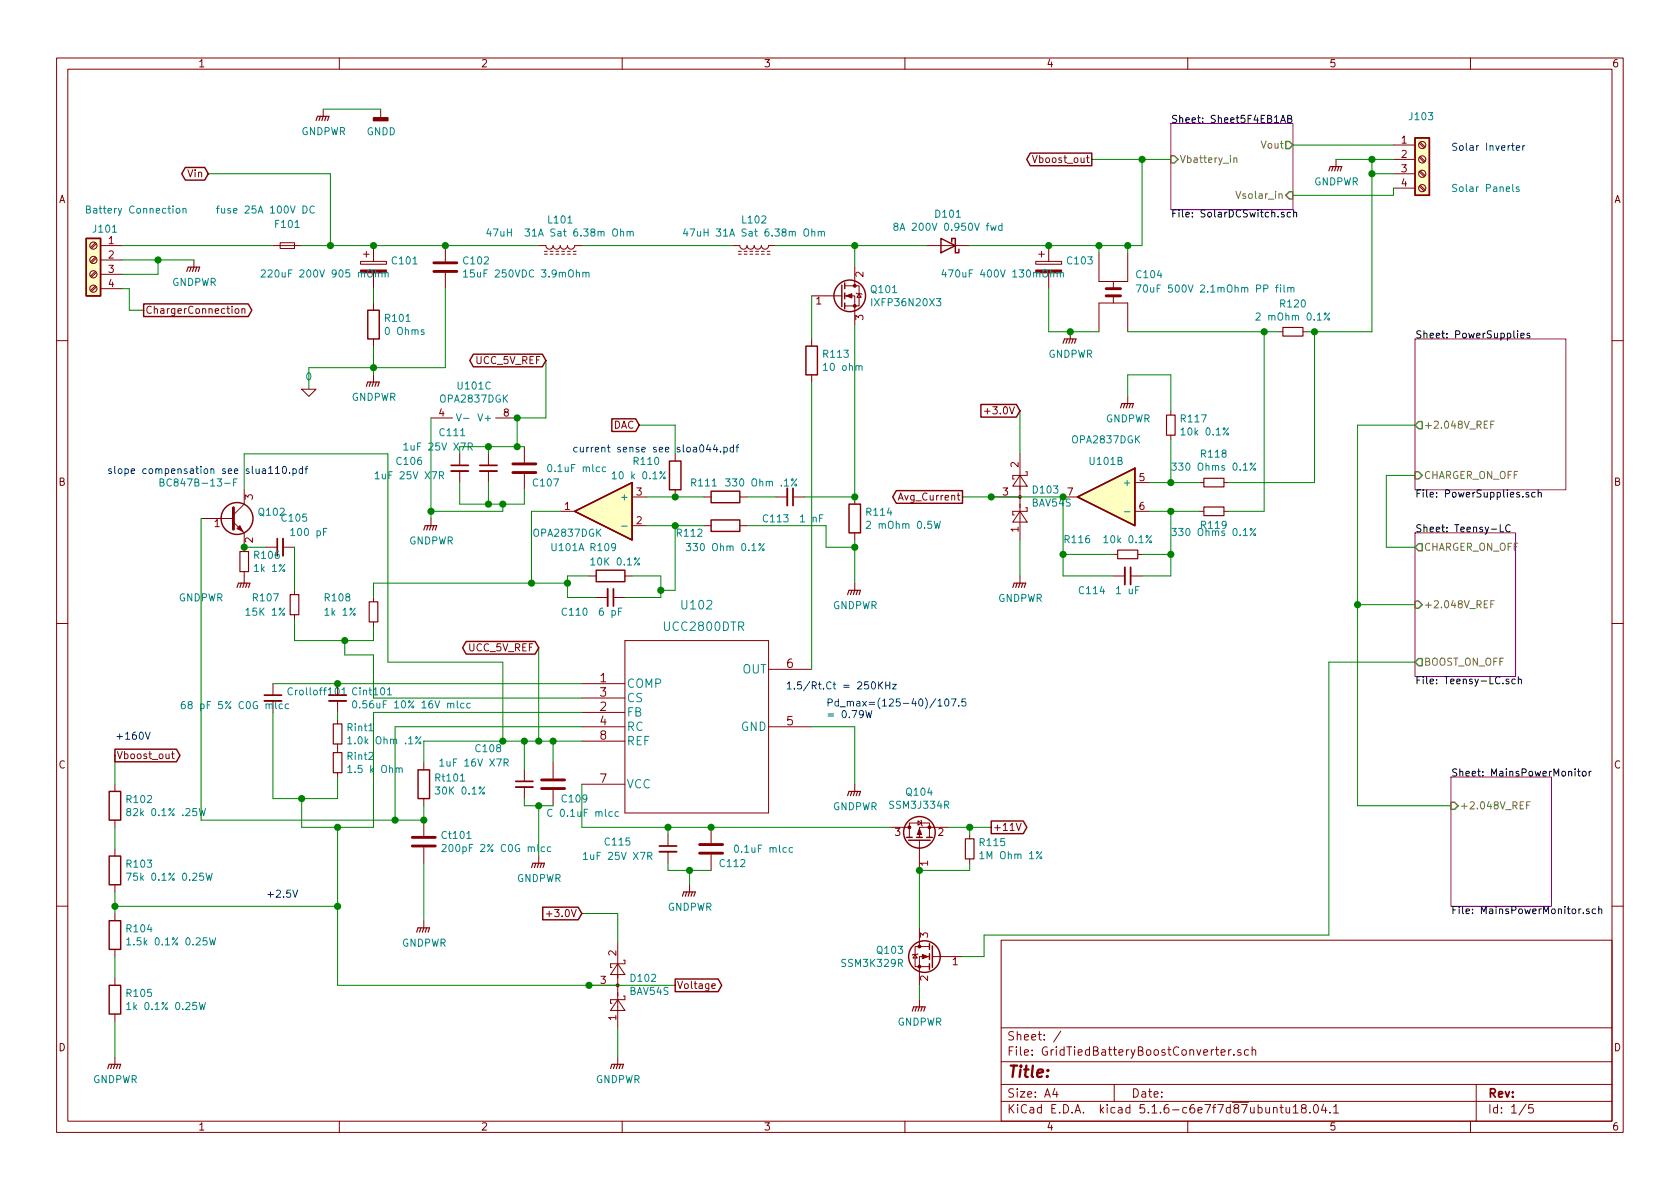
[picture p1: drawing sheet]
<svg xmlns="http://www.w3.org/2000/svg" width="297mm" height="210mm" viewBox="0 0 297 210" stroke-linecap="round" stroke-linejoin="round" font-family="sans-serif">
<g fill="none" stroke="#840000" stroke-width=".18">
<path d="M10 10.3h277v189.9h-277zM12 12.2h273v186.1h-273zM57.1 19.3v1.3M60 10.3v1.9M67.3 19.3v1.5M110 10.3v1.9M160 10.3v1.9M210 10.3v1.9M260 10.3v1.9M236.2 28.2v1.3M246.4 25.6h3.8M246.4 28.2h3.8"/>
<path d="M246.4 30.7h3.8M246.4 33.3h3.8M250.9 32.9l.9 .9M250.9 30.4l.9 .8M250.9 27.9l.9 .8M250.9 25.3l.9 .9M251.1 32.8l.9 .8M251.1 30.2l.9 .9M251.1 27.7l.9 .8M251.1 25.1l.9 .9M16.9 50.5l-.9 .9M16.9 48l-.9 .8"/>
<path d="M16.9 45.5l-.9 .8M16.9 42.9l-.9 .9M17 50.7l-.8 .9M17 48.2l-.8 .8M17 45.6l-.8 .9M17 43.1l-.8 .8M17.8 43.4h3.8M17.8 46h3.8M17.8 48.5h3.8M17.8 51h3.8M34.3 46v1.2M41.7 54.6h.3l.2 .2-.1 .6h-.3l-.2-.2z"/>
<path d="M42.8 54.7l.2-.1h.3v.8M42.8 54.6v.8M48.3 43.4h5M49.5 42.9h2.6v1h-2.6zM63.8 46.2h4.5v.5h-4.5zM64.3 45h1M64.8 44.4v1.1M66 43.4v2.8M66 48.3v2.7M66 53.6v1.3M66 59.9v1.3M78.7 43.4v2.8"/>
<path d="M78.7 48.3v2.7M95.2 43.4h1.3a.63 .63 0 0 0 .7 .7 .63 .63 0 0 0 .6-.7 .63 .63 0 0 0 .6 .7 .63 .63 0 0 0 .7-.7 .63 .63 0 0 0 .6 .7 .63 .63 0 0 0 .6-.7 .63 .63 0 0 0 .7 .7 .63 .63 0 0 0 .6-.7h1.3M96.3 45h.5M96.3 44.4h.5M97.3 45h.5M97.3 44.4h.5M98.3 45h.5M98.3 44.4h.5M99.3 45h.5M99.3 44.4h.5M100.3 45h.5M100.3 44.4h.5"/>
<path d="M101.3 45h.6M101.3 44.4h.6M129.5 43.4h1.3a.63 .63 0 0 0 .6 .7 .63 .63 0 0 0 .7-.7 .63 .63 0 0 0 .6 .7 .63 .63 0 0 0 .6-.7 .63 .63 0 0 0 .7 .7 .63 .63 0 0 0 .6-.7 .63 .63 0 0 0 .7 .7 .63 .63 0 0 0 .6-.7h1.3M130.6 45h.5M130.6 44.4h.5M131.6 45h.5M131.6 44.4h.5M132.6 45h.5M132.6 44.4h.5M133.6 45h.5M133.6 44.4h.5M134.6 45h.5"/>
<path d="M134.6 44.4h.5M135.6 45h.5M135.6 44.4h.5M143.5 59.9v1.3M143.5 52.3h5.3M149.4 52.3h1.7v5.1M149.4 50.5h2.5v3.6h-2.5M151.1 47.2v3.3M151.4 51.8l.1 .1h.8l.1 .2M151.9 51.9l.4 .7h-.8zM163.8 43.4h7.6M183.1 46.2h4.6v.5h-4.6z"/>
<path d="M183.6 45h1.1M184.1 44.4v1.1M185.4 43.4v2.8M185.4 48.3v2.7M189.2 58.7v1.2M194.3 44.7v5.1h5.1v-5.1M194.3 58.7v-5.1h5.1v5.1M196.8 49.8v1.2M196.8 52.3v1.3M226.1 58.7h.7M230.4 58.7h.7M10 60.2h2"/>
<path d="M53.3 68.8h2.6l-1.3 1.3zM66 66.3v1.3M76.2 73.9h3.8M87.6 73.9h3.8M92.7 79v2.8M143.5 66.3v1.3M174.1 72.7h1M199.4 70.1v1.3M207 72.6v.8M207 77v.7M285 60.2h2M35.6 91.7h5.7"/>
<path d="M41.3 92.3l1.9 1.9v3.3M43.2 86.6v2.5l-1.9 2M47 96.8h2M50 96.8h2.1M76.2 91.7v1.3M81.3 80.3v2M81.3 83.3v2M86.4 80.3v2M86.4 83.3v2M92.7 83.8v2.8M99.1 90.4h2.5M111.8 93h2.5"/>
<path d="M111.8 87.9h2.5M119.4 80.3v1.2M119.4 86.6v1.3M124.5 93h1.2M124.5 87.9h1.2M130.8 93h1.3M130.8 87.9h1.3M137.2 87.9h2M140.2 87.9h2M151.1 87.9v1.2M151.1 94.2v1.3M169.2 87.6h.5"/>
<path d="M169.4 87.2v1.1l.3 .1M175.3 87.9h5M180.3 90.4l1.3 1.9h-2.5zM180.3 84.1l1.3 1.9h-2.5zM180.3 80.3v15.2M181.4 89.8h.2v.6h-2.5v.7h.2M181.4 83.4h.2v.7h-2.5v.6h.2M188 87.9h2.5M196.8 98h.8M200.7 90.4h2.5M200.7 85.3h2.5M201.2 98h.7"/>
<path d="M212.1 90.4h.8M212.1 85.3h.8M216.4 90.4h.8M216.4 85.3h.8M10 110.3h2M43.2 101.1v2M52.1 104.4v.8M52.1 108.7v.8M66 105.7v.7M66 110v.7M104.1 101.8h1.3M105.4 105.7h2"/>
<path d="M108.5 105.7h2M110.5 101.8h1.3M110.5 113.3h25.4v30.5h-25.4zM135.9 118.4h7.6M151.1 103.1v1.3M180.3 101.8v1.3M196.8 101.8h2.1M199.9 101.8h2M285 110.3h2M20.3 138.7v1.2M30.3 133.3h.5M30.5 132.9v1.1l.3 .2"/>
<path d="M48.3 120.9v2M59.7 120.9v2M59.7 123.9v2.1M59.7 127.2v.8M59.7 131.6v1.5M59.7 136.6v.8M74.9 134.9v1.2M92.7 136.1v2.1M92.7 139.2v2M97.8 134.9v2.8M97.8 139.7v2.8M102.9 120.9h7.6"/>
<path d="M102.9 126h7.6M102.9 123.4h7.6M102.9 128.5h7.6M102.9 138.7h7.6M102.9 131.1h7.6M135.9 128.5h7.6M151.1 138.7v1.2M20.3 145v1.3M20.3 150.1v1.3M20.3 156.5v1.2M74.9 141.2v1.3M74.9 145v2.8"/>
<path d="M74.9 149.9v2.7M95.2 151.4v1.2M118.1 147.6v2M118.1 150.6v2M121.9 156.5v1.2M125.7 146.3v2.8M125.7 151.1v2.8M157.5 146.3h3.3M160.8 148.1v-2.6h3.5v2.6M162.3 145.2l.6 .3-.6 .4zM162.6 148.6v5.3M162.8 145l.1 .2v.7l.2 .1"/>
<path d="M167.6 146.3h-5v1.8M171.4 147.6v.7M171.4 151.9v.7M179.7 145.6l.4 1.3 .4-1.3M10 160.2h2M20.3 161.5v1.3M20.3 167.9v1.3M20.3 173v1.2M20.3 179.3v1.3M74.9 162.8v1.3M96.6 161.6h1M104.1 174.2h5.1"/>
<path d="M109.2 176.8l1.3 1.9h-2.6zM109.2 170.4l1.3 1.9h-2.6zM109.2 166.6v15.3M110.2 169.8h.3v.6h-2.6v.7h.3M110.2 176.1h.3v.7h-2.6v.6h.3M125.9 174.4l.6-.1-.1-.3h-.3l-.2 .1v.6h.5M161.8 168.8l.4 .6h-.8zM162.3 168.7l-.1 .1h-.8l-.1 .1M162.6 164.1v3.3M162.6 176.8v1.2M164.3 169.2h-1.7v5M164.3 167.4h-2.5v3.5h2.5"/>
<path d="M164.8 169.2h5.4M177 166.3h108v32h-108zM285 160.2h2M20.3 186.9v1.3M60 198.3v1.9M109.2 186.9v1.3M110 198.3v1.9M160 198.3v1.9M177 194.8h108M177 191.8h108M177 187.8h108M177 181.8h108"/>
<path d="M186.5 192.5l-.4 1h1M186.8 193v1M187.6 182.3l-1.3 2M197 191.8v3M210 198.3v1.9M215.9 186.1l.7-.1-.1-.3-.4-.1-.2 .2 .1 .7h.5M217.2 185.6v1M217.7 185.6l-.5 .3M218.2 186.5v.1M219.4 185.7l-.4-.1-.2 .2 .1 .2 .5 .2v.3h-.6M220.8 185.7l-.5-.1-.3 .3 .1 .6 .2 .1 .5-.1M221.4 185.7l.2-.1 .3 .1 .1 .9"/>
<path d="M221.4 185.1v1.5M225.2 196l.2-.2 .3 .1 .1 .9M226.3 195.8h.6M226.5 195.3v1.3l.4 .2M227.4 195.8l.1 .9 .3 .1 .2-.1M228 195.8v1M228.7 195.8l.4-.5v1.5M228.7 196.8h.8M230.4 196l-.3-.2v-.3a.48 .48 0 0 1 .8 0l-.1 .4-.7 .2v.4l.3 .3h.3l.2-.3v-.4l-.2-.1M231.6 196.7v.1M232.4 195.4l.2-.1a.8 .8 0 0 1 .5 .8 .8 .8 0 0 1-.5 .7 1 1 0 0 1-.2-1.4zM234 195.2l-.3 1.1h.9"/>
<path d="M234.4 195.8v1M235.2 196.7v.1M235.8 195.8l.4-.5v1.5M235.8 196.8h.9M260 198.3v1.9M261 191.8v6.5M269.8 195.2l-1.2 2M271 195.3h-.7v.7l.2-.1 .5 .1 .1 .2-.1 .5-.2 .1-.5-.1"/>
<circle cx="251.5" cy="25.6" r=".63"/>
<circle cx="251.5" cy="33.3" r=".63"/>
<circle cx="251.5" cy="30.7" r=".63"/>
<circle cx="251.5" cy="28.2" r=".63"/>
<circle cx="16.5" cy="48.5" r=".63"/>
<circle cx="16.5" cy="51" r=".63"/>
<circle cx="16.5" cy="46" r=".63"/>
<circle cx="16.5" cy="43.4" r=".63"/>
</g>
<path d="M207 21.8h21.6v15.3h-21.6zM250.2 59.9h26.7v26.7h-26.7zM250.2 94.2h17.8v25.4h-17.8zM256.5 137.4h17.8v22.9h-17.8z" fill="none" stroke="#840084" stroke-width=".18"/>
<g fill="none" stroke="#000" stroke-width=".18">
<path d="M226.4 21.7l.4-1.3 .5 1.3M226.5 21.3h.7M227 37.6l-.3-.1-.2 .2 .1 .2 .4 .1v.3h-.5M227.7 21l.5-.1 .2-.2-.1-.2-.6-.1v1.3h.5l.2-.2v-.3l-.3-.2M228.2 37.6l-.4-.1-.2 .3 .1 .5h.5M228.7 37.7l.2-.2 .3 .1 .1 .8M228.7 37.1v1.3M268.3 58.5v.1M268.3 58.9v.9M268.9 59.3l.6-.1-.1-.2-.3-.1-.2 .2v.6h.5M270.5 59l-.3-.1-.2 .2v.2l.5 .1v.3h-.5M265.3 92.8v1.3h.6"/>
<path d="M267 92.9a.6 .6 0 0 0-.8 .4 .6 .6 0 0 0 .6 .8l.2-.2M270.3 87.1h-.3l-.2 .1v.2l.5 .1v.4h-.5M271.4 87.1h-.3l-.3 .2 .1 .6h.5M272 87.2l.1-.1h.3l.1 .8M272 86.6v1.3M268.5 119.7v1.2M266.8 120.1h-.3l-.2 .2v.1l.5 .2v.3h-.5M267.9 120.1h-.4l-.2 .2 .1 .6h.5M268.5 120.2l.1-.1h.3l.1 .8M278.5 136v.1M278.5 136.4v.8M278.9 136.4h.5"/>
<path d="M279.1 136v1.1l.3 .1M279.9 136.4h.3l.2 .2-.1 .6h-.3l-.2-.2zM281 136.4v.8M281.3 136.4l-.3 .2M280 161.4v.2M281 160.8l-.3-.1-.2 .2v.2l.5 .1v.3h-.5M282.1 160.8l-.3-.1-.3 .3 .1 .5h.5M282.7 160.9l.2-.2 .3 .1v.8M282.7 160.3v1.3"/>
</g>
<path d="M207 27.6h.6l.7 .6-.7 .6h-.6zM227.3 25h.7l.6 .6-.6 .7h-.7zM228 33.9h.6v1.3h-.6l-.7-.7zM250.8 74.5h.7v1.3h-.7l-.6-.6zM250.2 96.8l.6-.7h.7v1.3h-.7zM250.2 83.4h.6l.7 .7-.7 .6h-.6zM250.2 106.3h.6l.7 .6-.7 .7h-.6zM250.8 116.5h.7v1.2h-.7l-.6-.6zM256.5 141.9h.7l.6 .6-.6 .6h-.7z" fill="none" stroke="#848400" stroke-width=".25"/>
<path d="M218.2 28l.1-.1 .3 .1 .1 .7M218.2 27.9v.8M218.5 33.8l.4 1.3 .5-1.3M263.6 75.1h.4M264.2 74.5h-.6v1.2M263.6 106.8h.4M264.2 106.2h-.6v1.3M269.9 142.4h.4M270.5 141.8h-.6v1.2" fill="none" stroke="#848400" stroke-width=".18"/>
<g fill="none" stroke="#840000" stroke-width=".25">
<path d="M32.8 29.6h3.4l.6 1.1-.6 1.1h-3.4l-.7-1.1zM182.2 27.1h10.8v2.2h-10.8l-.7-1.1zM250.2 24.4h2.5v10.1h-2.5zM15.2 42.2h2.6v10.1h-2.6zM25.4 53.7h18.5l.6 1.2-.6 1.1h-18.5zM65 54.9h2.1v5h-2.1zM148.8 50.4v3.8M149.4 50v1M149.4 51.8v1M149.4 53.6v1M166.4 42.2l2.5 1.2-2.5 1.3zM168.3 42.8v-.6h.6v2.5h.6v-.6"/>
<path d="M83.7 62.6h12.2l.6 1.1-.6 1.2h-12.2l-.6-1.2zM108.2 74.1h4.2l.6 1.1-.6 1.1h-4.2zM142.5 61.2h2v5.1h-2zM173.4 71.5h6.3l.6 1.1-.6 1.2h-6.3zM101.6 90.4l10.2-5.1v10.2zM118.4 81.5h2v5.1h-2zM125.7 91.9h5.1v2.1h-5.1zM125.7 86.9h5.1v2h-5.1zM150.1 89.1h2v5.1h-2zM158.5 86.8h11.7v2.2h-11.7l-.7-1.1zM190.5 87.9l10.2-5.1v10.2zM82.4 113.4h12.2l.6 1.1-.6 1.2h-12.2l-.6-1.2z"/>
<path d="M105.4 100.8h5.1v2.1h-5.1zM19.3 139.9h2v5.1h-2zM20.3 132.5h10.9l.6 1.1-.6 1.1h-10.9zM73.9 136.1h2v5.1h-2zM19.3 151.4h2v5.1h-2zM160.3 148.1h1M160.7 148.6h3.8M162.1 148.1h1M163.8 148.1h1M175.3 145.2h5.6l.7 1.1-.7 1.1h-5.6zM19.3 162.8h2v5.1h-2zM19.3 174.2h2v5.1h-2z"/>
<path d="M96 160.4h6.2l.7 1.1-.7 1.2h-6.2zM119.4 173.1h7.6l.6 1.1-.6 1.2h-7.6zM164.3 166.9v1M164.3 168.7v1M164.3 170.4v1M164.8 167.3v3.8"/>
<circle cx="150.2" cy="52.3" r="2.79"/>
<circle cx="41.9" cy="91.7" r="2.82"/>
<circle cx="162.6" cy="147.2" r="2.79"/>
<circle cx="163.4" cy="169.2" r="2.79"/>
</g>
<g fill="none" stroke="#008484" stroke-width=".18">
<path d="M15.3 37h.5l.1-.5-.6-.1v1.3h.5l.2-.2v-.2l-.3-.3M31.3 36.9l.3-.1 .2 .3v.4l-.2 .2-.3-.1-.2-.1zM32.4 37l.1-.2 .3 .1 .1 .8M32.4 36.8v.9M38.3 36.8h.5M38.8 36.4l-.3 .2v1.1M55.6 36.5a.51 .51 0 0 0-.7 0 .51 .51 0 0 0-.1 .7 .46 .46 0 0 0 .2 .4 .46 .46 0 0 0 .6 0M175.2 39.9l.2 .8 .2-.6 .3 .6 .2-.8M177.2 39.9h-.4l-.2 .2 .1 .6h.5M177.2 39.5v1.2M257.6 32.7l-.5-.1-.3 .3 .1 .3 .6 .2v.4l-.2 .1-.5-.1M268.6 33.1l-.4-.1-.1 .2v.2l.5 .1v.3h-.5"/>
<path d="M46.2 47.8l.5-.1 .2 .4v.2l-.8 .7h.8M67.5 48.3l.2-.1h.3l.1 .8M67.5 48.2v.8M68.1 48.3l.2-.1h.3v.8M81.9 48.1l.4-.4v1.3M81.9 49h.8M86.4 40.4l-.3 .9h.8M86.7 40.9v.9M87.2 40.5h.9l-.6 1.3M103 48.3l.3-.1h.2l.1 .8M103.6 48.3l.2-.1h.3v.8M109.7 41l.2-.1 .3 .1 .1 .8"/>
<path d="M110.9 41l.1-.1 .4 .1v.8M110.9 40.9v.9M111.4 41.1l.2-.2 .3 .1 .1 .8M121.2 40.4l-.3 .9h.7M121.5 40.9v.9M122 40.5h.8l-.5 1.3M143.5 41l.2-.1 .3 .1 .1 .8M144.7 41l.2-.1 .3 .1v.8M144.7 40.9v.9M145.2 41.1l.2-.2 .3 .1 .1 .8M158.3 40l-.3-.3 .3-.2h.2l.3 .2-.1 .2-.5 .2-.2 .2v.2l.3 .2h.3l.2-.2v-.2l-.3-.3M166.9 47.7l-.4 .9h.8"/>
<path d="M167.2 48.2v.8M186.9 48.3l.2-.1h.3l.1 .8M186.9 48.2v.8M187.5 48.3l.2-.1h.3v.8M200.9 50.4h.9l-.6 1.3M202.3 50.5l.2-.1a.67 .67 0 0 1 .4 .6 .67 .67 0 0 1-.4 .7l-.3-.5zM222.1 55.5l.5-.2 .2 .4v.2l-.8 .7h.8M227 50.4v1.1l.2 .2M227.7 50.9l.2-.1 .3 .1v.8M227.7 50.8v.9M228.2 51l.2-.2 .3 .1 .1 .8M234.8 56.3h.2v.3h-.2z"/>
<path d="M235.1 55.3l-1 1.3M71.4 78.7l.4-.4v1.3M71.4 79.6h.7M80.7 73.2l.4 1.3 .5-1.3M82 74h.9M82.8 79l.6-.1 .1-.1-.1-.3-.1-.2h-.5v1.3M83.1 79l.4 .6M151.9 64.8l.2-.1h.2l.1 .8M208.8 76l.4-.3v1.2M208.8 76.9h.7M217.2 75.7l-.9 1.2M28.3 85.3l.5-.1 .2-.2-.1-.2-.6-.1v1.2h.5l.2-.2v-.2l-.3-.2"/>
<path d="M41.3 85.3h.4M41.9 84.7h-.6v1.2M66.3 83.8l.4-.4v1.3M66.3 84.7h.8M77.7 84.1l.6-.1 .1-.2v-.3l-.2-.1h-.5v1.3M78 84.1l.4 .6M97 82.3l.1-.2a.67 .67 0 0 1 .5 .7 .67 .67 0 0 1-.5 .6l-.3-.5zM104.4 99l.4-.4v1.3M104.4 99.9h.8M107.1 82.6h-.3l-.3 .2 .1 .6h.5M108.3 83.8l.3-.4v1.3M108.3 84.7h.7"/>
<path d="M109.9 93h1M117.6 83.4l-.9 1.3M121.3 96.1h.8l-.4 .5 .3 .1 .1 .4-.2 .3-.6-.1M128.3 84.7h.8l-.4 .5 .3 .1 .1 .4-.3 .2-.5-.1M134.8 97.1h.3v.2h-.3zM135.1 96.1l-.9 1.3M140.9 84.7l-1 1.2M153.2 92.3l.5-.1 .2 .3v.2l-.8 .7h.8M165.2 92.2l.3 1.2 .2-.9 .3 .9 .3-1.2M195.2 95.1l.3-.4v1.3M195.2 96h.7M198.8 90.5h1"/>
<path d="M203.6 94.7l-1 1.3M207.2 93.4h.8l-.5 .5 .4 .2 .1 .4-.3 .2-.5-.1M207.2 81.9h.8l-.5 .5 .4 .1 .1 .4-.3 .3-.5-.2M221.1 93.5h.2v.2h-.2zM221.1 82h.2v.2h-.2zM222 93.4l-1 1.3M222 81.9l-1 1.3M32.6 124l-.3 .1a.87 .87 0 0 0 0 1.2l.4-.1v-.5l-.4-.2-.2 .3M49.9 124.5h-.3l-.2 .2 .1 .6h.4M51 124.5h-.3l-.3 .2 .1 .6h.5M60.5 122l.3-.4v1.3M60.5 122.9h.7"/>
<path d="M61.5 135.7l.3-.3v1.2M61.5 130.6l.3-.3v1.2M61.5 136.6h.7M61.5 131.5h.7M62.5 124l.1-.1a.67 .67 0 0 1 .5 .7 .67 .67 0 0 1-.5 .6l-.2-.2-.1-.3zM65.2 129.2h.8M68.5 122.9h.7M70.6 136l.1-.2h.3l.1 .8M74.4 130.3l-.9 1.2M77.7 134.6l.4-.4v1.3M77.7 135.5h.8M82 124.4h-.3l-.3 .2 .2 .5h.4"/>
<path d="M83.1 124.4h-.3l-.3 .2 .2 .5h.4M89.1 134.9l.6-.1 .2-.2-.1-.3-.2-.1h-.5v1.3M89.4 134.9l.5 .6M22.4 154.4h.8l-.5 1.3M22.6 143.5l-.1-.1v-.3l.1-.1h.4l.1 .4-.6 .2-.1 .2v.2l.2 .2h.4l.1-.2v-.4l-.2-.1M35.2 143l.3 1.2 .3-.9 .2 .9 .3-1.2M36.4 154.4l.3 1.3 .3-.9 .2 .9 .3-1.3M78.2 149.4l.4-.1 .3 .4-.8 .9h.8M96.3 149.8h-.4l-.2 .2 .1 .5h.5M97.4 149.8h-.4l-.2 .2 .1 .5h.5M97.6 143.2a.6 .6 0 0 0-.8 .4 .6 .6 0 0 0 .6 .8l.2-.2M103.1 151.1l.4-.4v1.3"/>
<path d="M103.1 152h.8M109.3 143.6l-.3-.1-.3 .3 .2 .5h.4M114.5 151.4l.6-.1 .2-.2-.1-.3-.2-.1h-.5v1.3M114.8 151.4l.5 .6M130 149.6l.1-.2a.67 .67 0 0 1 .5 .7 .67 .67 0 0 1-.5 .6l-.3-.5zM140.1 149.9h-.3l-.3 .2 .1 .6h.5M173.3 150.9l.3-.3v1.3M173.3 151.9h.7M184.2 150.6l-1 1.3M22.4 166.2l.4-.4v1.3M22.4 177.6l.4-.3v1.2M22.4 167.1h.7"/>
<path d="M22.4 178.5h.7M35.2 177.3l.3 1.2 .3-.9 .2 .9 .3-1.2M37 165.8l.3 1.3 .3-.9 .2 .9 .3-1.3"/>
<circle cx="217" cy="76.8" r=".18"/>
<circle cx="117.5" cy="84.5" r=".18"/>
<circle cx="140.7" cy="85.8" r=".18"/>
<circle cx="203.4" cy="95.8" r=".18"/>
<circle cx="221.8" cy="83" r=".18"/>
<circle cx="221.8" cy="94.5" r=".18"/>
<circle cx="74.2" cy="131.4" r=".18"/>
<circle cx="184" cy="151.7" r=".18"/>
</g>
<g fill="none" stroke="#840000" stroke-width=".2">
<path d="M55.9 21.3l.2-.7h2.1l-.3 .7M56.6 20.6l-.2 .7M57.1 20.6l-.2 .7M57.7 20.6l-.3 .7M234.9 30.2l.3-.7h2l-.2 .7M235.7 29.5l-.2 .7M236.2 29.5l-.2 .7M236.7 29.5l-.2 .7M33 48l.3-.8h2l-.2 .8M33.8 47.2l-.3 .8M34.3 47.2l-.3 .8M34.8 47.2l-.3 .8"/>
<path d="M188.7 59.9l-.2 .8M189.2 59.9l-.2 .8M189.7 59.9l-.2 .8M226.8 57.9h3.6v1.5h-3.6zM64.8 68.3l.2-.7h2.1l-.3 .7M65.5 67.6l-.2 .7M66 67.6l-.2 .7M66.5 67.6l-.2 .7M188 60.7l.2-.8h2l-.2 .8M198.1 72.1l.3-.7h2l-.2 .7M198.9 71.4l-.3 .7M199.4 71.4l-.3 .7"/>
<path d="M199.9 71.4l-.3 .7M206.2 73.4h1.6v3.6h-1.6zM42.4 97.5h1.5v3.6h-1.5zM74.9 93.7l.3-.7h2l-.2 .7M75.7 93l-.3 .7M76.2 93l-.3 .7M76.7 93l-.2 .7M197.6 97.3h3.6v1.5h-3.6zM212.9 89.7h3.5v1.5h-3.5zM212.9 84.6h3.5v1.5h-3.5zM41.9 103.9l.3-.8h2l-.3 .8M42.7 103.1l-.3 .8"/>
<path d="M43.2 103.1l-.3 .8M43.7 103.1l-.3 .8M51.3 105.2h1.5v3.5h-1.5zM65.3 106.4h1.5v3.6h-1.5zM149.9 105.2l.2-.8h2l-.2 .8M150.6 104.4l-.2 .8M151.1 104.4l-.2 .8M151.6 104.4l-.2 .8M179.1 103.9l.2-.8h2.1l-.3 .8M179.8 103.1l-.2 .8M180.3 103.1l-.2 .8M180.8 103.1l-.2 .8"/>
<path d="M58.9 133.1h1.6v3.5h-1.6zM58.9 128h1.6v3.6h-1.6zM150.6 139.9l-.2 .8M151.1 139.9l-.2 .8M151.6 139.9l-.2 .8M94 153.4l.2-.8h2.1l-.3 .8M94.7 152.6l-.2 .8M95.2 152.6l-.2 .8M95.8 152.6l-.3 .8M120.6 158.5l.3-.8h2l-.2 .8M121.4 157.7l-.2 .8M121.9 157.7l-.2 .8"/>
<path d="M122.4 157.7l-.2 .8M149.9 140.7l.2-.8h2l-.2 .8M170.7 148.3h1.5v3.6h-1.5zM73.7 164.8l.2-.7h2l-.2 .7M74.4 164.1l-.2 .7M74.9 164.1l-.2 .7M75.4 164.1l-.2 .7M161.3 178.8l.2-.8h2.1l-.3 .8M162.1 178l-.3 .8M162.6 178l-.3 .8M163.1 178l-.3 .8M19 189l.3-.8h2l-.2 .8"/>
<path d="M19.8 188.2l-.2 .8M20.3 188.2l-.2 .8M20.8 188.2l-.2 .8M107.9 189l.3-.8h2l-.2 .8M108.7 188.2l-.2 .8M109.2 188.2l-.2 .8M109.7 188.2l-.2 .8"/>
</g>
<g fill="#840000" stroke="#840000" stroke-width=".18">
<path d="M163.1 168.8l1 .4-1 .3z"/>
<path d="M162.6 146.6l.3 1h-.7z"/>
<path d="M63.8 47.7h4.5v.6h-4.5z"/>
<path d="M149.6 52.3l1-.4v.8z"/>
<path d="M41.9 93.5l.5-.5 .5 1z"/>
<path d="M183.1 47.7h4.6v.6h-4.6z"/>
<circle cx="162.6" cy="170.9" r=".25"/>
<circle cx="162.6" cy="167.4" r=".25"/>
<circle cx="164.3" cy="146.3" r=".25"/>
<circle cx="160.8" cy="146.3" r=".25"/>
<circle cx="180.3" cy="87.9" r=".25"/>
<circle cx="151.1" cy="54.1" r=".25"/>
<circle cx="151.1" cy="50.5" r=".25"/>
<circle cx="109.2" cy="174.2" r=".25"/>
</g>
<path d="M50 95.2v3.1M79.8 83.3h3M84.8 83.3h3.1M139.2 86.4v3M107.4 104.1v3.1M198.9 100.3v3.1M46.7 123.9h3.1M58.2 123.9h3M91.2 139.2h3M116.6 150.6h3" fill="none" stroke="#840000" stroke-width=".33"/>
<path d="M49 95.2v3.1M79.8 82.3h3M84.8 82.3h3.1M140.2 86.4v3M108.5 104.1v3.1M199.9 100.3v3.1M46.7 122.9h3.1M58.2 122.9h3M91.2 138.2h3M116.6 149.6h3" fill="none" stroke="#840000" stroke-width=".3"/>
<g fill="none" stroke="#840000" stroke-width=".51">
<path d="M76.7 48h4.1M76.7 46.5h4.1M195.6 51h2.5M195.6 52.3h2.5M41.3 89.8v3.8M90.7 83.6h4M90.7 82h4M95.8 139.4h4M95.8 137.9h4M72.9 149.6h4.1M72.9 148.1h4.1M123.7 150.9h4.1"/>
<path d="M123.7 149.3h4.1"/>
</g>
<g fill="#ffffc2" stroke="#ffffc2" stroke-width=".18">
<path d="M190.5 87.9l10.2-5.1v10.2z"/>
<path d="M101.6 90.4l10.2-5.1v10.2z"/>
<path d="M15.2 42.2h2.6v10.1h-2.6z"/>
<path d="M250.2 24.4h2.5v10.1h-2.5z"/>
</g>
<path d="M66 20.8h2.6v.5h-2.6z" fill="#840000" stroke="#840000" stroke-width=".25"/>
<g fill="none" stroke="#008400" stroke-width=".18">
<path d="M57.1 19.3h10.2M36.8 30.7h21.6v12.7M193 28.2h14M201.9 28.2v15.2h-30.5M228.6 25.6h17.8M236.2 28.2h10.2M242.6 28.2v30.5h-11.5M242.6 30.7h3.8M246.4 33.3v1.2h-17.8M21.6 43.4h26.7M21.6 51h1.3v3.9h2.5M21.6 46h12.7"/>
<path d="M27.9 46v2.5h-6.3M53.3 43.4h41.9M66 51v2.6M78.7 51v14h-24.1v3.8M102.9 43.4h26.6M137.2 43.4h26.6M143.5 52.3v7.6M151.1 57.4v30.5h-8.9M151.1 43.4v3.8M185.4 51v7.7h8.9M194.3 43.4v1.3M199.4 58.7h26.7"/>
<path d="M199.4 43.4v1.3M223.5 58.7v31.7h-6.3M232.4 58.7v26.6h-15.2M66 61.2v5.1M76.2 73.9v17.8M81.3 79h11.4M86.4 79v1.3M96.5 63.7v10.2h-5.1v5.1M113 75.2h6.4v5.1M143.5 67.6v50.8M180.3 72.6v7.7M199.4 70.1v-3.8h7.6v6.3"/>
<path d="M207 77.7v7.6M250.2 75.2h-10.2v67.3h16.5M35.6 91.7v53.3h39.3v-2.5M43.2 86.6v-6.3h25.4v36.8h20.3v14M43.2 96.8h3.8M52.1 96.8v7.6M81.3 85.3v3.8h11.4v-2.5M86.4 85.3v3.8M88.9 89.1v1.3h-12.7M99.1 90.4h-5.1v12.7M114.3 87.9h10.2M114.3 93h10.2"/>
<path d="M119.4 93v11.4h-2.6M132.1 87.9h5.1M132.1 93h13.9v3.8h5.1M151.1 95.5v7.6M170.2 87.9h17.8v13.9h8.8M180.3 95.5v6.3M188 98h8.8M201.9 98h5.1M203.2 90.4h8.9M203.2 85.3h8.9M207 90.4v11.4h-5.1M250.2 84.1h-5.1v12.7h5.1"/>
<path d="M52.1 109.5v3.8h13.9v-2.6M61 113.3v2.5h5v7.6h36.9M95.2 114.5v16.6M100.3 103.1h-34.3v2.6M104.1 101.8h-3.8v3.9h5.1M111.8 101.8h5v3.9h-6.3M240 106.9h10.2M250.2 117.1h-15.3v48.2h-60.9v3.9h-3.8M20.3 133.6v5.1M48.3 126v15.2h11.4v-3.8M48.3 120.9h54.6M59.7 126v1.2"/>
<path d="M92.7 131.1v5M97.8 131.1v3.8M102.9 126h-36.9v20.3h-12.7v-5.1M102.9 138.7v7.6h54.6M102.9 131.1h-28v3.8M102.9 128.5h-33.1v16.5M143.5 128.5h7.6v10.2M20.3 146.3v3.8M20.3 157.7v3.8M59.7 146.3v27.9h59.7M74.9 152.6v10.2M92.7 141.2v1.3h5.1"/>
<path d="M95.2 142.5v8.9M118.1 152.6v1.3h7.6M118.1 146.3v1.3M121.9 153.9v2.6M167.6 146.3h7.7M171.4 152.6v1.3h-8.8v10.2M171.4 146.3v1.3M20.3 169.2v3.8M20.3 160.3h39.4M102.9 161.5h6.3v5.1M162.6 174.2v2.6M20.3 180.6v6.3"/>
<path d="M109.2 181.9v5"/>
</g>
<g fill="none" stroke="#0000c2" stroke-width=".18">
<path d="M268.1 26.2l.6-.1-.1-.3-.3-.1-.2 .2v.6h.5M269.2 25.7v.9M269.6 25.7l-.4 .3M102.1 79.1h-.4l-.3 .2 .2 .6h.5M102.6 79.1l.1 .8h.3l.1-.1M103.1 79.1v.8M103.8 79.1v.8M104.1 79.1h-.2l-.1 .2M104.5 79.1v.8M104.9 79.1h-.3l-.1 .2M130.1 79.1h.5M130.6 78.7l-.3 .1v1.1"/>
<path d="M19.7 83l-.3-.1-.2 .2 .1 .2 .4 .1v.3h-.5M20.3 82.5v1.1l.2 .1M21 83l.3-.1 .3 .2-.2 .6h-.3l-.1-.1zM22.1 83l.4-.1 .2 .2-.1 .6h-.5M22.1 82.9v1.3M23.2 83.3l.6-.1-.1-.2-.3-.1-.2 .2 .1 .6h.4M53.5 83l-.4-.1-.2 .2 .1 .6h.5M53.5 82.5v1.2M53.9 82.9h.5M54.4 82.5l-.3 .1v1.1M25.7 129.5l.4 1.2 .4-1.2M139.2 120.9l.3-.3v1.2"/>
<path d="M139.2 121.8h.7M140.5 121.7v.1M141.7 120.6h-.6l-.1 .6 .5-.1 .2 .2v.3l-.2 .2-.5-.1M143.2 120.5l-1.1 1.6M153.1 125.6l.3 1.3 .2-.9 .2 .9 .4-1.3M165.8 123.9l.4-.3v1.3M165.8 124.9h.7M167.2 123.7l.1-.1a.67 .67 0 0 1 .5 .6 .67 .67 0 0 1-.5 .7l-.3-.5zM168.2 123.6h.8l-.5 1.3M169.5 124.7v.2M170.7 123.6h-.6v.6l.2-.1 .4 .1v.5l-.2 .2-.4-.2M51.8 157.4l.4 1.3 .4-1.3"/>
</g>
<g fill="#008400" stroke="#008400" stroke-width=".25">
<circle cx="61" cy="113.3" r=".51"/>
<circle cx="100.3" cy="103.1" r=".51"/>
<circle cx="69.9" cy="145" r=".51"/>
<circle cx="242.6" cy="28.2" r=".51"/>
<circle cx="59.7" cy="146.3" r=".51"/>
<circle cx="20.3" cy="160.3" r=".51"/>
<circle cx="53.3" cy="141.2" r=".51"/>
<circle cx="242.6" cy="30.7" r=".51"/>
<circle cx="232.4" cy="58.7" r=".51"/>
<circle cx="59.7" cy="120.9" r=".51"/>
<circle cx="88.9" cy="131.1" r=".51"/>
<circle cx="119.4" cy="87.9" r=".51"/>
<circle cx="27.9" cy="46" r=".51"/>
<circle cx="201.9" cy="28.2" r=".51"/>
<circle cx="95.3" cy="142.5" r=".51"/>
<circle cx="92.7" cy="131.1" r=".51"/>
<circle cx="97.8" cy="131.1" r=".51"/>
<circle cx="223.5" cy="58.7" r=".51"/>
<circle cx="74.9" cy="145" r=".51"/>
<circle cx="66" cy="43.4" r=".51"/>
<circle cx="151.1" cy="43.4" r=".51"/>
<circle cx="189.2" cy="58.7" r=".51"/>
<circle cx="185.4" cy="43.4" r=".51"/>
<circle cx="78.7" cy="43.4" r=".51"/>
<circle cx="66" cy="65" r=".51"/>
<circle cx="240" cy="106.9" r=".51"/>
<circle cx="151.1" cy="87.9" r=".51"/>
<circle cx="86.4" cy="89.1" r=".51"/>
<circle cx="199.4" cy="43.4" r=".51"/>
<circle cx="59.7" cy="160.3" r=".51"/>
<circle cx="171.5" cy="146.3" r=".51"/>
<circle cx="194.3" cy="43.4" r=".51"/>
<circle cx="162.6" cy="153.9" r=".51"/>
<circle cx="188" cy="87.9" r=".51"/>
<circle cx="58.4" cy="43.4" r=".51"/>
<circle cx="95.3" cy="131.1" r=".51"/>
<circle cx="175.3" cy="87.9" r=".51"/>
<circle cx="91.4" cy="73.9" r=".51"/>
<circle cx="86.4" cy="79" r=".51"/>
<circle cx="91.4" cy="79" r=".51"/>
<circle cx="76.2" cy="90.4" r=".51"/>
<circle cx="125.7" cy="146.3" r=".51"/>
<circle cx="88.9" cy="89.1" r=".51"/>
<circle cx="188" cy="98" r=".51"/>
<circle cx="207" cy="98" r=".51"/>
<circle cx="121.9" cy="153.9" r=".51"/>
<circle cx="118.1" cy="146.3" r=".51"/>
<circle cx="43.2" cy="96.8" r=".51"/>
<circle cx="207" cy="90.4" r=".51"/>
<circle cx="207" cy="85.3" r=".51"/>
<circle cx="104.1" cy="174.2" r=".51"/>
<circle cx="94" cy="103.1" r=".51"/>
<circle cx="116.8" cy="104.4" r=".51"/>
<circle cx="119.4" cy="93" r=".51"/>
<circle cx="151.1" cy="96.8" r=".51"/>
</g>
<text font-size="2.8" fill="#840000" x="178" y="190.5">Title:</text>
<g font-size="2.1" fill="#008484">
<text x="120.6" y="107.8">U102</text>
<text x="117.6" y="111.6">UCC2800DTR</text>
<text x="131.2" y="119.1">OUT</text>
<text x="110.7" y="121.6">COMP</text>
<text x="110.7" y="124.2">CS</text>
<text x="110.7" y="126.7">FB</text>
<text x="110.7" y="129.3">RC</text>
<text x="110.7" y="131.8">REF</text>
<text x="131" y="129.3">GND</text>
<text x="110.7" y="139.4">VCC</text>
</g>
<g font-size="2.1" fill="#840000">
<text x="139.1" y="118.1">6</text>
<text x="106.1" y="120.6">1</text>
<text x="106.1" y="125.7">2</text>
<text x="106.1" y="123.2">3</text>
<text x="106.1" y="128.3">4</text>
<text x="106.1" y="130.8">8</text>
<text x="139.1" y="128.3">5</text>
<text x="106.1" y="138.4">7</text>
<text x="178" y="184">Sheet: /</text>
<text x="178" y="186.7">File: GridTiedBatteryBoostConverter.sch</text>
<text x="178" y="196.9">KiCad E.D.A. kicad 5.1.6-c6e7f7d87ubuntu18.04.1</text>
<text x="178" y="194.1">Size: A4</text>
<text x="200" y="194.1">Date:</text>
<text x="263" y="194.1">Rev:</text>
<text x="263" y="196.9">Id: 1/5</text>
</g>
<g font-size="1.8" fill="#840000">
<text x="35" y="11.9">1</text>
<text x="85" y="11.9">2</text>
<text x="135" y="11.9">3</text>
<text x="185" y="11.9">4</text>
<text x="235" y="11.9">5</text>
<text x="285" y="11.9">6</text>
<text x="183.1" y="28.8">Vboost_out</text>
<text x="247.8" y="25.4">1</text>
<text x="247.8" y="27.9">2</text>
<text x="10.4" y="35.9">A</text>
<text x="33.3" y="31.4">Vin</text>
<text x="247.8" y="30.5">3</text>
<text x="247.8" y="33">4</text>
<text x="285.4" y="35.9">A</text>
<text x="19.2" y="43.2">1</text>
<text x="19.2" y="45.7">2</text>
<text x="19.2" y="48.3">3</text>
<text x="19.2" y="50.8">4</text>
<text x="144.3" y="53.8">1</text>
<text x="152.7" y="49" transform="rotate(-90 152.7 49)">2</text>
<text x="25.7" y="55.5">ChargerConnection</text>
<text x="152.7" y="56.6" transform="rotate(-90 152.7 56.6)">3</text>
<text x="84.2" y="64.4">UCC_5V_REF</text>
<text x="77.6" y="73.7">4</text>
<text x="89.1" y="73.7">8</text>
<text x="108.4" y="75.8">DAC</text>
<text x="174.9" y="73.3">+3.0V</text>
<text x="180.1" y="82.6" transform="rotate(-90 180.1 82.6)">2</text>
<text x="10.4" y="85.9">B</text>
<text x="44.7" y="88.4" transform="rotate(-90 44.7 88.4)">3</text>
<text x="112.5" y="87.6">3</text>
<text x="159.2" y="88.5">Avg_Current</text>
<text x="177.3" y="87.6">3</text>
<text x="188.7" y="87.6">7</text>
<text x="201.4" y="85.1">5</text>
<text x="285.4" y="85.9">B</text>
<text x="37.9" y="93.2">1</text>
<text x="44.7" y="96" transform="rotate(-90 44.7 96)">2</text>
<text x="99.8" y="90.2">1</text>
<text x="112.5" y="92.7">2</text>
<text x="180.1" y="94.1" transform="rotate(-90 180.1 94.1)">1</text>
<text x="201.4" y="90.2">6</text>
<text x="83" y="115.2">UCC_5V_REF</text>
<text x="10.4" y="135.9">C</text>
<text x="20.6" y="134.2">Vboost_out</text>
<text x="285.4" y="135.9">C</text>
<text x="158.3" y="147.8">3</text>
<text x="165.9" y="147.8">2</text>
<text x="175.5" y="146.9">+11V</text>
<text x="164.1" y="153.1" transform="rotate(-90 164.1 153.1)">1</text>
<text x="97.4" y="162.2">+3.0V</text>
<text x="164.1" y="165.8" transform="rotate(-90 164.1 165.8)">3</text>
<text x="106.2" y="174">3</text>
<text x="109" y="169" transform="rotate(-90 109 169)">2</text>
<text x="164.1" y="173.5" transform="rotate(-90 164.1 173.5)">2</text>
<text x="168.4" y="170.7">1</text>
<text x="119.6" y="174.9">Voltage</text>
<text x="10.4" y="185.9">D</text>
<text x="109" y="180.4" transform="rotate(-90 109 180.4)">1</text>
<text x="285.4" y="185.9">D</text>
<text x="35" y="199.9">1</text>
<text x="85" y="199.9">2</text>
<text x="135" y="199.9">3</text>
<text x="185" y="199.9">4</text>
<text x="235" y="199.9">5</text>
<text x="285" y="199.9">6</text>
</g>
<g font-size="1.8" fill="#008484">
<text x="53.2" y="23.9">GNDPWR</text>
<text x="64.8" y="23.9">GNDD</text>
<text x="249.3" y="21.3">J103</text>
<text x="232.3" y="32.8">GNDPWR</text>
<text x="257.4" y="34">Solar Panels</text>
<text x="16" y="37.8">Battery Connection</text>
<text x="16.6" y="41.1">J101</text>
<text x="39.5" y="37.8">fuse 25A 100V DC</text>
<text x="48.8" y="40.3">F101</text>
<text x="88.2" y="41.8">47uH 31A Sat 6.38m Ohm</text>
<text x="97.1" y="39.5">L101</text>
<text x="122.7" y="41.8">47uH 31A Sat 6.38m Ohm</text>
<text x="131.3" y="39.5">L102</text>
<text x="159.4" y="40.8">8A 200V 0.950V fwd</text>
<text x="165.5" y="38.5">D101</text>
<text x="69.4" y="46.8">C101</text>
<text x="82.1" y="46.8">C102</text>
<text x="188.8" y="46.8">C103</text>
<text x="30.4" y="50.6">GNDPWR</text>
<text x="47.8" y="49.1">220uF 200V 905 mOhm</text>
<text x="83.2" y="49.1">15uF 250VDC 3.9mOhm</text>
<text x="154.2" y="51.8">Q101</text>
<text x="167.9" y="49.1">470uF 400V 130mOhm</text>
<text x="201.1" y="49.2">C104</text>
<text x="203" y="51.7">70uF 500V 2.1mOhm PP film</text>
<text x="68.2" y="56.9">R101</text>
<text x="68.4" y="59.2">0 Ohms</text>
<text x="154.6" y="54.1">IXFP36N20X3</text>
<text x="222.8" y="56.7">2 mOhm 0.1%</text>
<text x="226.5" y="54.4">R120</text>
<text x="145.7" y="63.3">R113</text>
<text x="145.9" y="65.6">10 ohm</text>
<text x="185.3" y="63.3">GNDPWR</text>
<text x="54.1" y="67.3">0</text>
<text x="62.1" y="70.9">GNDPWR</text>
<text x="78" y="71.2">OPA2837DGK</text>
<text x="81.1" y="68.9">U101C</text>
<text x="77.9" y="77.1">C111</text>
<text x="84.9" y="74.5">V+</text>
<text x="195.5" y="74.7">GNDPWR</text>
<text x="208.9" y="74.7">R117</text>
<text x="209.3" y="77">10k 0.1%</text>
<text x="70.3" y="82.2">C106</text>
<text x="97.4" y="83.5">0.1uF mlcc</text>
<text x="112.2" y="82.2">R110</text>
<text x="189.7" y="78.4">OPA2837DGK</text>
<text x="192.8" y="82.2">U101B</text>
<text x="208.2" y="83.2">330 Ohms 0.1%</text>
<text x="212.5" y="80.9">R118</text>
<text x="29.6" y="86">BC847B-13-F</text>
<text x="67" y="84.8">1uF 25V X7R</text>
<text x="94.4" y="86">C107</text>
<text x="109" y="84.8">10 k 0.1%</text>
<text x="110.2" y="88.5">+</text>
<text x="122.4" y="86">R111</text>
<text x="129.1" y="86">330 Ohm .1%</text>
<text x="182.5" y="89.6">BAV54S</text>
<text x="182.8" y="87.3">D103</text>
<text x="199.1" y="86">+</text>
<text x="45.9" y="91.2">Q102</text>
<text x="49.9" y="92.2">C105</text>
<text x="51.8" y="94.8">100 pF</text>
<text x="94.5" y="94.9">OPA2837DGK</text>
<text x="119.8" y="94.9">R112</text>
<text x="135.1" y="92.4">C113</text>
<text x="141.7" y="92.4">1 nF</text>
<text x="153.3" y="91.2">R114</text>
<text x="153.9" y="93.5">2 mOhm 0.5W</text>
<text x="208.2" y="94.8">330 Ohms 0.1%</text>
<text x="212.5" y="93.5">R119</text>
<text x="45.1" y="98.8">R106</text>
<text x="45.2" y="101.1">1k 1%</text>
<text x="72.3" y="96.3">GNDPWR</text>
<text x="97.6" y="97.5">U101A</text>
<text x="104.5" y="97.5">R109</text>
<text x="104.9" y="100">10K 0.1%</text>
<text x="122.3" y="97.5">330 Ohm 0.1%</text>
<text x="188.4" y="96.1">R116</text>
<text x="195.7" y="96.1">10k 0.1%</text>
<text x="31.5" y="106.3">GNDPWR</text>
<text x="44.9" y="106.3">R107</text>
<text x="57.6" y="106.3">R108</text>
<text x="147.2" y="107.7">GNDPWR</text>
<text x="176.4" y="106.4">GNDPWR</text>
<text x="190.9" y="105.1">C114</text>
<text x="197.6" y="105.1">1 uF</text>
<text x="43.8" y="108.9">15K 1%</text>
<text x="57.7" y="108.9">1k 1%</text>
<text x="99.5" y="108.9">C110</text>
<text x="106.1" y="108.9">6 pF</text>
<text x="33.4" y="125.4">68 pF 5% C0G mlcc</text>
<text x="51.4" y="123">Crolloff101</text>
<text x="62.6" y="123">Cint101</text>
<text x="63.9" y="125.3">0.56uF 10% 16V mlcc</text>
<text x="61.5" y="129.3">Rint1</text>
<text x="62.2" y="131.6">1.0k Ohm .1%</text>
<text x="61.5" y="134.4">Rint2</text>
<text x="62.1" y="136.7">1.5 k Ohm</text>
<text x="78.5" y="135.6">1uF 16V X7R</text>
<text x="84.2" y="133">C108</text>
<text x="22.5" y="142">R102</text>
<text x="77.2" y="138.2">Rt101</text>
<text x="77.5" y="140.5">30K 0.1%</text>
<text x="99.5" y="141.9">C109</text>
<text x="147.2" y="143.3">GNDPWR</text>
<text x="157.5" y="143">SSM3J334R</text>
<text x="160.4" y="140.7">Q104</text>
<text x="23.3" y="144.3">82k 0.1% .25W</text>
<text x="78.3" y="148.4">Ct101</text>
<text x="97.6" y="144.4">C 0.1uF mlcc</text>
<text x="107.1" y="149.5">C115</text>
<text x="173.4" y="149.6">R115</text>
<text x="22.5" y="153.4">R103</text>
<text x="23.4" y="155.7">75k 0.1% 0.25W</text>
<text x="79.4" y="150.7">200pF 2% C0G mlcc</text>
<text x="91.3" y="156">GNDPWR</text>
<text x="103.9" y="152.1">1uF 25V X7R</text>
<text x="127.4" y="153.3">C112</text>
<text x="130.4" y="150.8">0.1uF mlcc</text>
<text x="173.7" y="151.9">1M Ohm 1%</text>
<text x="118" y="161.1">GNDPWR</text>
<text x="22.5" y="164.9">R104</text>
<text x="23.5" y="167.2">1.5k 0.1% 0.25W</text>
<text x="71" y="167.4">GNDPWR</text>
<text x="111.6" y="173.6">D102</text>
<text x="149" y="171">SSM3K329R</text>
<text x="155.2" y="168.7">Q103</text>
<text x="22.5" y="176.3">R105</text>
<text x="23.3" y="178.6">1k 0.1% 0.25W</text>
<text x="111.4" y="175.9">BAV54S</text>
<text x="158.6" y="181.4">GNDPWR</text>
<text x="16.4" y="191.5">GNDPWR</text>
<text x="105.3" y="191.5">GNDPWR</text>
</g>
<g font-size="1.8">
<text x="207" y="21.7">Sheet: Sheet5F4EB1AB</text>
<text x="207" y="38.4">File: SolarDCSwitch.sch</text>
<text x="250.2" y="59.8">Sheet: PowerSupplies</text>
<text x="250.2" y="88">File: PowerSupplies.sch</text>
<text x="250.2" y="94.1">Sheet: Teensy-LC</text>
<text x="250.2" y="121">File: Teensy-LC.sch</text>
<text x="256.5" y="137.3">Sheet: MainsPowerMonitor</text>
<text x="256.5" y="161.6">File: MainsPowerMonitor.sch</text>
</g>
<g font-size="1.8" fill="#848400">
<text x="208.5" y="28.8">Vbattery_in</text>
<text x="223.1" y="26.3">Vout</text>
<text x="219.1" y="35.2">Vsolar_in</text>
<text x="251.7" y="75.8">+2.048V_REF</text>
<text x="251.7" y="84.7">CHARGER_ON_OFF</text>
<text x="251.7" y="97.4">CHARGER_ON_OFF</text>
<text x="251.7" y="107.6">+2.048V_REF</text>
<text x="251.7" y="117.7">BOOST_ON_OFF</text>
<text x="258.1" y="143.1">+2.048V_REF</text>
</g>
<g font-size="1.8" fill="#0000c2">
<text x="256.5" y="26.7">Solar Inverter</text>
<text x="23.9" y="83.8">slope compensation see slua110.pdf</text>
<text x="105.5" y="80">current sense see sloa044.pdf</text>
<text x="143.2" y="121.9">1.5/Rt.Ct = 250KHz</text>
<text x="146" y="124.9">Pd_max=(125-40)/107.5</text>
<text x="20.3" y="130.8">+160V</text>
<text x="146" y="127">= 0.79W</text>
<text x="47" y="158.7">+2.5V</text>
</g>
<text font-size="1.8" fill="#008400" x="72.1" y="79.7">1uF 25V X7R</text>
</svg>
